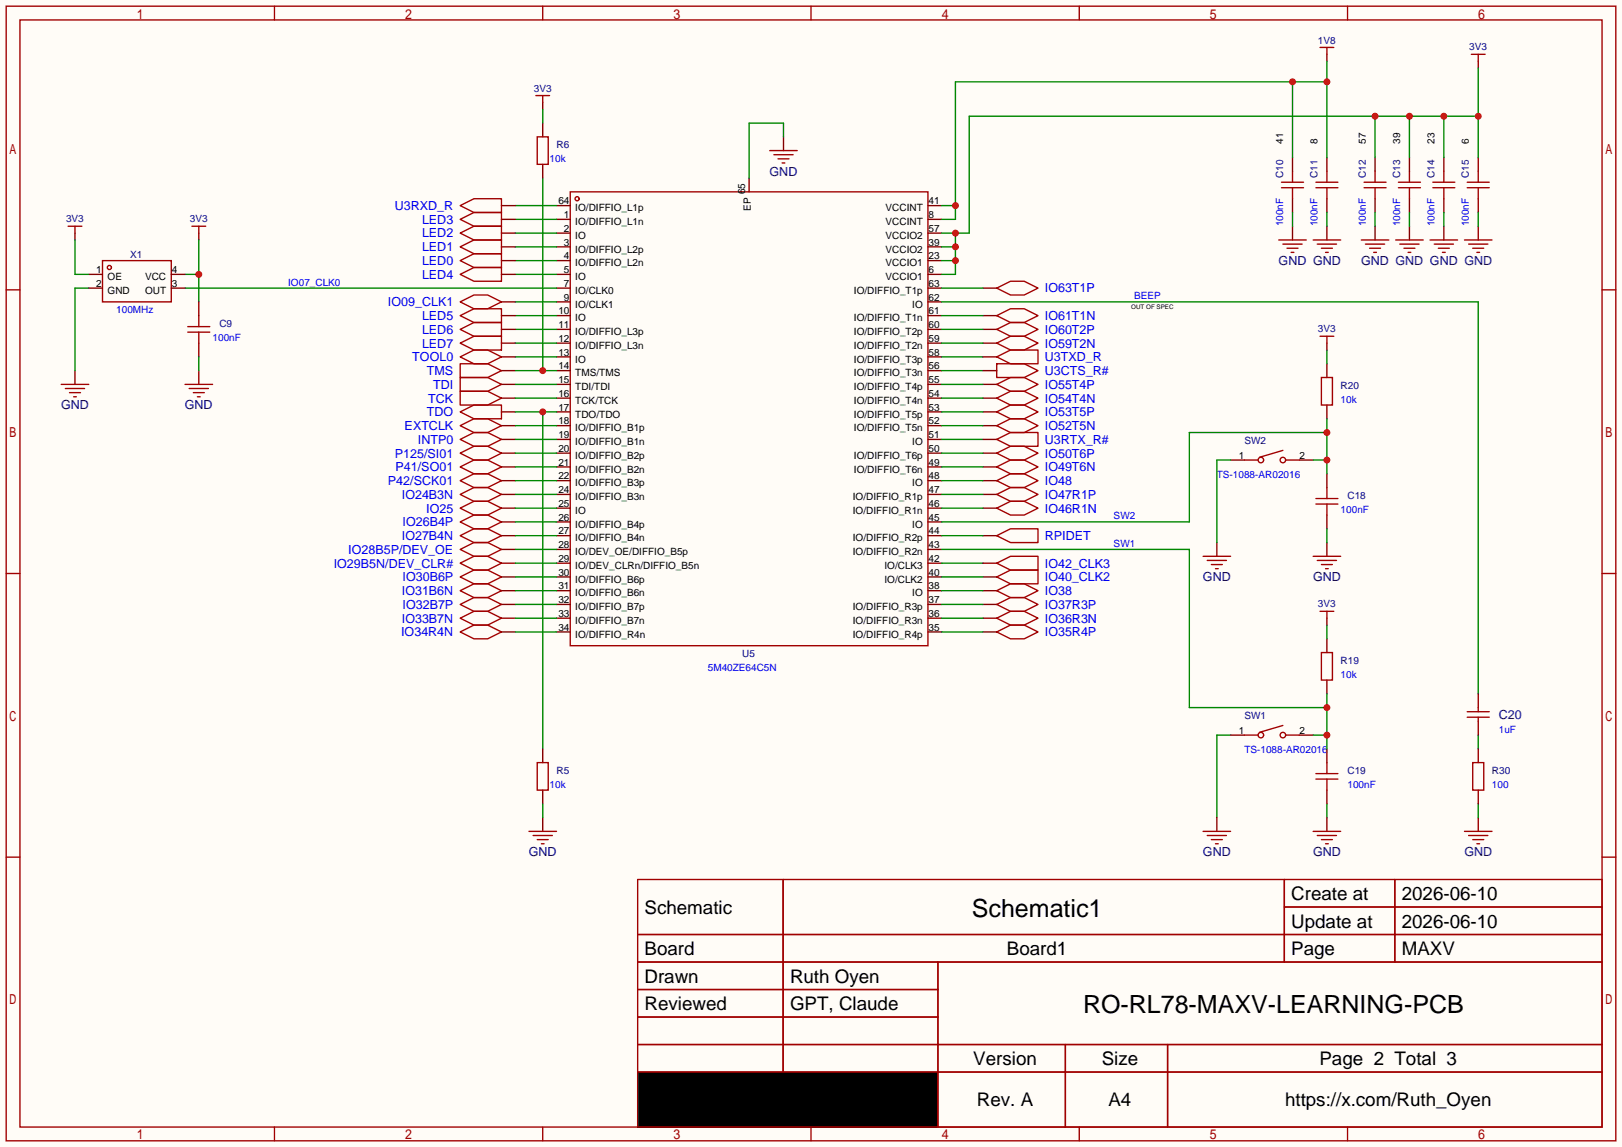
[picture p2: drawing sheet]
<svg xmlns="http://www.w3.org/2000/svg" width="299mm" height="212mm" viewBox="0 0 299 212" stroke-linecap="round" stroke-linejoin="round" font-family="sans-serif">
<path d="M0 0h299.5v211.8h-299.5z" fill="#fffcf7"/>
<g fill="none" stroke="#a10000" stroke-width=".25">
<path d="M1.1 1.1h297.2v209.6h-297.2zM3.7 3.7h292.1v204.5h-292.1zM50.7 1.1v2.6M100.2 1.1v2.6M149.7 1.1v2.6M199.3 1.1v2.6M248.8 1.1v2.6M105.3 35.4h66v83.9h-66zM1.1 53.5h2.6M35.4 41.8h2.6M36.7 41.8v1.3M295.8 53.5h2.5"/>
<path d="M1.1 105.9h2.6M184 106.6l2.6-1.3h5v2.5h-5zM184 104l2.6-1.3h5v2.6h-5zM295.8 105.9h2.5M1.1 158.3h2.6M295.8 158.3h2.5M117.7 162.4h178.1v45.8h-178.1zM117.7 172.6h178.1M117.7 177.7h178.1M144.6 162.4v35.6M173.2 177.7v30.5M237.1 162.4v15.3"/>
<path d="M237.1 167.5h58.7M257.5 162.4v15.3M117.7 182.8h55.5M117.7 192.9h178.1M117.7 187.8h55.5M117.7 198h178.1M196.7 192.9v15.3M215.6 192.9v15.3M50.7 208.2v2.5M100.2 208.2v2.5M149.7 208.2v2.5M199.3 208.2v2.5"/>
<path d="M248.8 208.2v2.5"/>
<circle cx="106.6" cy="36.7" r=".38"/>
</g>
<path d="M117.7 198h55.5v10.2h-55.5z" fill="#000"/>
<g fill="none" stroke="#870000" stroke-width=".25">
<path d="M102.7 38h2.6M138.3 32.9v2.5M171.3 38h2.6M36.7 43.1v1.2M102.7 40.5h2.6M102.7 43.1h2.6M102.7 45.6h2.6M102.7 48.1h2.6M102.7 50.7h2.6M102.7 53.2h2.6M102.7 55.8h2.6M102.7 58.3h2.6"/>
<path d="M171.3 40.5h2.6M171.3 43.1h2.6M171.3 45.6h2.6M171.3 48.1h2.6M171.3 50.7h2.6M171.3 53.2h2.6M171.3 55.8h2.6M171.3 58.3h2.6M102.7 60.8h2.6M102.7 63.4h2.6M102.7 65.9h2.6M102.7 68.5h2.6"/>
<path d="M102.7 71h2.6M102.7 73.5h2.6M102.7 76.1h2.6M102.7 78.6h2.6M171.3 60.8h2.6M171.3 63.4h2.6M171.3 65.9h2.6M171.3 68.5h2.6M171.3 71h2.6M171.3 73.5h2.6M171.3 76.1h2.6M171.3 78.6h2.6"/>
<path d="M102.7 81.2h2.6M102.7 83.7h2.6M102.7 86.2h2.6M102.7 88.8h2.6M102.7 91.3h2.6M102.7 93.9h2.6M102.7 96.4h2.6M102.7 98.9h2.6M171.3 81.2h2.6M171.3 83.7h2.6M171.3 86.2h2.6M171.3 88.8h2.6"/>
<path d="M171.3 91.3h2.6M171.3 93.9h2.6M171.3 96.4h2.6M171.3 98.9h2.6M102.7 101.5h2.6M102.7 104h2.6M102.7 106.6h2.6M102.7 109.1h2.6M102.7 111.6h2.6M102.7 114.2h2.6M102.7 116.7h2.6M171.3 101.5h2.6"/>
<path d="M171.3 104h2.6M171.3 106.6h2.6M171.3 109.1h2.6M171.3 111.6h2.6M171.3 114.2h2.6M171.3 116.7h2.6M181.5 104h2.5M181.5 106.6h2.5"/>
</g>
<path d="M34.2 53.2h68.5M34.2 50.7h2.5M36.7 44.3v11.5M95.1 55.8h7.6M173.9 106.6h7.6M173.9 104h7.6" fill="none" stroke="#008700" stroke-width=".25"/>
<circle cx="36.7" cy="50.7" r=".63" fill="#c00"/>
<g fill="none" stroke="#a10000" stroke-width=".25">
<path d="M243.7 8.8h2.6M245 8.8v1.2M271.7 10h2.5M272.9 10v1.3M236.6 34.7h4.1M236.6 33.7h4.1M238.6 31.6v2.1M238.6 34.7v2M243 34.7h4M243 33.7h4M245 31.6v2.1M245 34.7v2"/>
<path d="M251.8 34.7h4.1M251.8 33.7h4.1M253.9 31.6v2.1M253.9 34.7v2M258.2 34.7h4.1M258.2 33.7h4.1M260.2 31.6v2.1M260.2 34.7v2M264.5 34.7h4.1M264.5 33.7h4.1M266.6 31.6v2.1M266.6 34.7v2"/>
<path d="M270.9 34.7h4.1M270.9 33.7h4.1M272.9 31.6v2.1M272.9 34.7v2M36.7 58.3v2M85 55.8l2.5-1.3h2.5l2.6 1.3-2.6 1.2h-2.5zM236.1 44.3h5.1M236.9 45.1h3.5M237.6 45.8h2M238.4 46.6h.5M242.4 44.3h5.1M243.2 45.1h3.6"/>
<path d="M244 45.8h2M244.7 46.6h.5M251.3 44.3h5.1M252.1 45.1h3.6M252.9 45.8h2M253.6 46.6h.5M257.7 44.3h5.1M258.4 45.1h3.6M259.2 45.8h2M260 46.6h.5M264 44.3h5.1M264.8 45.1h3.6"/>
<path d="M265.6 45.8h2M266.3 46.6h.5M270.4 44.3h5.1M271.1 45.1h3.6M271.9 45.8h2M272.7 46.6h.5M11.3 71h5.1M12.1 71.8h3.5M12.8 72.5h2.1M13.6 73.3h.5M34.2 71h5M34.7 61.3h4"/>
<path d="M34.7 60.3h4M34.9 71.8h3.6M35.7 72.5h2M36.4 73.3h.6M36.7 61.3v2.1M85 67.2h5l2.6 1.3-2.6 1.2h-5z"/>
</g>
<g fill="none" stroke="#870000" stroke-width=".25">
<path d="M245 10v1.3M272.9 11.3v1.3M238.6 29.1v2.5M238.6 36.7v2.5M245 29.1v2.5M245 36.7v2.5M253.9 29.1v2.5M253.9 36.7v2.5M260.2 29.1v2.5M260.2 36.7v2.5M266.6 29.1v2.5M266.6 36.7v2.5"/>
<path d="M272.9 29.1v2.5M272.9 36.7v2.5M36.7 55.8v2.5M92.6 55.8h2.5M238.6 41.8v2.5M245 41.8v2.5M253.9 41.8v2.5M260.2 41.8v2.5M266.6 41.8v2.5M272.9 41.8v2.5M13.8 68.5v2.5M36.7 63.4v2.5"/>
<path d="M36.7 68.5v2.5M92.6 68.5h2.5"/>
</g>
<g fill="none" stroke="#008700" stroke-width=".25">
<path d="M100.2 32.9v35.6M238.6 39.2v2.6M260.2 39.2v2.6M266.6 39.2v2.6M272.9 39.2v2.6M16.4 53.2h-2.6v15.3M95.1 40.5h7.6M95.1 43.1h7.6M95.1 45.6h7.6M95.1 48.1h7.6M95.1 58.3h7.6M36.7 65.9v2.6"/>
<path d="M95.1 60.8h7.6M95.1 68.5h7.6"/>
</g>
<circle cx="100.2" cy="68.5" r=".63" fill="#c00"/>
<path d="M92.6 71h2.5M92.6 73.5h2.5M92.6 76.1h2.5" fill="none" stroke="#870000" stroke-width=".25"/>
<path d="M85 69.7h5l2.6 1.3-2.6 1.3h-5zM85 72.3h5l2.6 1.2-2.6 1.3h-5zM85 76.1l2.5-1.3h5.1v2.5h-5.1z" fill="none" stroke="#a10000" stroke-width=".25"/>
<path d="M95.1 71h7.6M95.1 73.5h7.6M95.1 76.1h7.6M100.2 76.1v62.2" fill="none" stroke="#008700" stroke-width=".25"/>
<circle cx="100.2" cy="76.1" r=".63" fill="#c00"/>
<g fill="none" stroke="#870000" stroke-width=".25">
<path d="M100.2 18.9v1.3M92.6 38h2.5M100.2 22.7v2.6M100.2 30.4v2.5M144.7 25.3v2.5M13.8 43.1v1.2M16.4 53.2h2.5M16.4 50.7h2.5M31.6 53.2h2.6M31.6 50.7h2.6M92.6 40.5h2.5M92.6 43.1h2.5"/>
<path d="M92.6 45.6h2.5M92.6 48.1h2.5M181.5 53.2h2.5M181.5 58.3h2.5M92.6 60.8h2.5M92.6 63.4h2.5M92.6 78.6h2.5M92.6 65.9h2.5M181.5 60.8h2.5M181.5 63.4h2.5M181.5 78.6h2.5M181.5 76.1h2.5"/>
<path d="M181.5 73.5h2.5M181.5 71h2.5M181.5 68.5h2.5M181.5 65.9h2.5M245 67.2v2.5M245 74.8v2.5M92.6 81.2h2.5M92.6 83.7h2.5M92.6 86.2h2.5M92.6 88.8h2.5M92.6 91.3h2.5M92.6 93.9h2.5"/>
<path d="M92.6 96.4h2.5M92.6 98.9h2.5M181.5 81.2h2.5M181.5 83.7h2.5M181.5 86.2h2.5M181.5 88.8h2.5M181.5 91.3h2.5M181.5 93.9h2.5M181.5 98.9h2.5M227.2 85h2.5M239.9 85h2.5M245 87.5v2.5"/>
<path d="M245 95.1v2.6M92.6 101.5h2.5M92.6 104h2.5M92.6 106.6h2.5M92.6 109.1h2.5M92.6 111.6h2.5M92.6 114.2h2.5M92.6 116.7h2.5M181.5 109.1h2.5M181.5 111.6h2.5M181.5 114.2h2.5M181.5 116.7h2.5"/>
<path d="M224.7 100.2v2.5M245 100.2v2.5M245 118v2.5M100.2 138.3v2.5M227.2 135.8h2.5M239.9 135.8h2.5M245 125.6v2.5M245 138.3v2.5M272.9 128.1v2.6M272.9 133.2v2.6M272.9 138.3v2.5M100.2 145.9v2.6"/>
<path d="M100.2 151v2.5M224.7 151v2.5M245 145.9v2.6M245 151v2.5M272.9 145.9v2.6M272.9 151v2.5"/>
</g>
<g fill="none" stroke="#a10000" stroke-width=".25">
<path d="M98.9 17.7h2.6M100.2 17.7v1.2M85 38l2.5-1.3h5.1v2.5h-5.1zM99.2 25.3h2v5.1h-2zM142.1 27.8h5.1M142.9 28.6h3.5M143.6 29.3h2.1M144.4 30.1h.5M12.6 41.8h2.5M13.8 41.8v1.3M18.9 48.1h12.7v7.7h-12.7zM85 40.5l2.5-1.3h5.1v2.6h-5.1z"/>
<path d="M85 43.1l2.5-1.3h5.1v2.5h-5.1zM85 45.6l2.5-1.3h5.1v2.6h-5.1zM85 48.1l2.5-1.2h5.1v2.5h-5.1zM184 53.2l2.6-1.3h2.5l2.5 1.3-2.5 1.3h-2.5zM184 58.3l2.6-1.3h2.5l2.5 1.3-2.5 1.3h-2.5zM85 78.6l2.5-1.3h2.5l2.6 1.3-2.6 1.3h-2.5zM85 65.9l2.5-1.3h2.5l2.6 1.3-2.6 1.3h-2.5zM85 60.8l2.5-1.2h5.1v2.5h-5.1zM85 63.4l2.5-1.3h5.1v2.5h-5.1zM184 60.8l2.6-1.2h2.5l2.5 1.2-2.5 1.3h-2.5zM184 63.4l2.6-1.3h2.5l2.5 1.3-2.5 1.2h-2.5zM184 78.6l2.6-1.3h2.5l2.5 1.3-2.5 1.3h-2.5z"/>
<path d="M184 76.1l2.6-1.3h2.5l2.5 1.3-2.5 1.2h-2.5zM184 73.5l2.6-1.2h2.5l2.5 1.2-2.5 1.3h-2.5zM184 71l2.6-1.3h2.5l2.5 1.3-2.5 1.3h-2.5zM184 67.2h5.1l2.5 1.3-2.5 1.2h-5.1zM184 65.9l2.6-1.3h5v2.6h-5zM244 69.7h2v5.1h-2zM85 81.2l2.5-1.3h2.5l2.6 1.3-2.6 1.2h-2.5zM85 83.7l2.5-1.3h2.5l2.6 1.3-2.6 1.3h-2.5zM85 86.2l2.5-1.2h2.5l2.6 1.2-2.6 1.3h-2.5zM85 88.8l2.5-1.3h2.5l2.6 1.3-2.6 1.2h-2.5zM85 91.3l2.5-1.3h2.5l2.6 1.3-2.6 1.3h-2.5zM85 93.9l2.5-1.3h2.5l2.6 1.3-2.6 1.2h-2.5z"/>
<path d="M85 96.4l2.5-1.3h2.5l2.6 1.3-2.6 1.3h-2.5zM85 98.9l2.5-1.2h2.5l2.6 1.2-2.6 1.3h-2.5zM184 88.8l2.6-1.3h2.5l2.5 1.3-2.5 1.2h-2.5zM184 86.2l2.6-1.2h2.5l2.5 1.2-2.5 1.3h-2.5zM184 83.7l2.6-1.3h2.5l2.5 1.3-2.5 1.3h-2.5zM184 93.9l2.6-1.3h2.5l2.5 1.3-2.5 1.2h-2.5zM184 91.3l2.6-1.3h2.5l2.5 1.3-2.5 1.3h-2.5zM184 98.9l2.6-1.2h5v2.5h-5zM184 81.2l2.6-1.3h5v2.5h-5zM229.7 85h2.6M236.9 83.2l-4.4 1.3M237.4 85h2.5"/>
<path d="M243 93.1h4M243 92.1h4M245 90v2.1M245 93.1v2M85 101.5l2.5-1.3h2.5l2.6 1.3-2.6 1.2h-2.5zM85 104l2.5-1.3h2.5l2.6 1.3-2.6 1.3h-2.5zM85 106.6l2.5-1.3h2.5l2.6 1.3-2.6 1.2h-2.5zM85 109.1l2.5-1.3h2.5l2.6 1.3-2.6 1.3h-2.5zM85 111.6l2.5-1.2h2.5l2.6 1.2-2.6 1.3h-2.5zM85 114.2l2.5-1.3h2.5l2.6 1.3-2.6 1.2h-2.5zM85 116.7l2.5-1.3h2.5l2.6 1.3-2.6 1.3h-2.5zM184 116.7l2.6-1.3h2.5l2.5 1.3-2.5 1.3h-2.5z"/>
<path d="M184 114.2l2.6-1.3h2.5l2.5 1.3-2.5 1.2h-2.5zM184 111.6l2.6-1.2h2.5l2.5 1.2-2.5 1.3h-2.5zM184 109.1l2.6-1.3h2.5l2.5 1.3-2.5 1.3h-2.5zM222.1 102.7h5.1M222.9 103.5h3.5M223.6 104.3h2.1M224.4 105h.5M242.4 102.7h5.1M243.2 103.5h3.6M244 104.3h2M244.7 105h.5M229.7 135.8h2.6"/>
<path d="M236.9 134l-4.4 1.3M237.4 135.8h2.5M244 120.5h2v5.1h-2zM270.9 132.5h4.1M270.9 131.4h4.1M272.9 130.7v.7M272.9 132.5v.7M97.7 153.5h5M98.4 154.3h3.6M99.2 140.8h2v5.1h-2zM99.2 155.1h2M99.9 155.8h.6"/>
<path d="M222.1 153.5h5.1M222.9 154.3h3.5M223.6 155.1h2.1M224.4 155.8h.5M242.4 153.5h5.1M243 143.9h4M243 142.9h4M243.2 154.3h3.6M244 155.1h2M244.7 155.8h.5M245 140.8v2.1M245 143.9v2"/>
<path d="M270.4 153.5h5.1M271.1 154.3h3.6M271.9 140.8h2v5.1h-2zM271.9 155.1h2M272.7 155.8h.5"/>
<circle cx="20.2" cy="49.4" r=".38"/>
<circle cx="232.8" cy="85" r=".51"/>
<circle cx="236.9" cy="85" r=".51"/>
<circle cx="232.8" cy="135.8" r=".51"/>
<circle cx="236.9" cy="135.8" r=".51"/>
</g>
<g fill="none" stroke="#008700" stroke-width=".25">
<path d="M95.1 38h7.6M100.2 20.2v2.5M144.7 25.3v-2.6h-6.4v10.2M13.8 44.3v6.4h2.6M95.1 50.7h7.6M173.9 53.2h7.6M173.9 58.3h7.6M173.9 55.8h99v72.3M95.1 63.4h7.6M95.1 65.9h7.6M95.1 78.6h7.6M173.9 60.8h7.6"/>
<path d="M173.9 63.4h7.6M173.9 65.9h7.6M173.9 68.5h7.6M173.9 78.6h7.6M173.9 76.1h7.6M173.9 73.5h7.6M173.9 71h7.6M95.1 81.2h7.6M95.1 83.7h7.6M95.1 86.2h7.6M95.1 88.8h7.6M95.1 91.3h7.6"/>
<path d="M95.1 93.9h7.6M95.1 96.4h7.6M95.1 98.9h7.6M173.9 81.2h7.6M173.9 83.7h7.6M173.9 86.2h7.6M173.9 88.8h7.6M173.9 91.3h7.6M173.9 93.9h7.6M173.9 98.9h7.6M227.2 85h-2.5v15.2M245 97.7v2.5"/>
<path d="M95.1 101.5h7.6M95.1 104h7.6M95.1 106.6h7.6M95.1 109.1h7.6M95.1 111.6h7.6M95.1 114.2h7.6M95.1 116.7h7.6M173.9 101.5h45.7v29.2h25.4M173.9 109.1h7.6M173.9 111.6h7.6M173.9 114.2h7.6M173.9 116.7h7.6"/>
<path d="M245 115.4v2.6M227.2 135.8h-2.5v15.2M242.4 135.8h2.6M245 128.1v10.2M272.9 135.8v2.5M100.2 148.5v2.5M245 148.5v2.5M272.9 148.5v2.5"/>
</g>
<g fill="#c00">
<circle cx="245" cy="135.8" r=".63"/>
<circle cx="245" cy="130.7" r=".63"/>
</g>
<path d="M245 64.6v2.6M245 77.3v10.2M245 79.9h-25.4v16.5h-45.7M242.4 85h2.6" fill="none" stroke="#008700" stroke-width=".25"/>
<g fill="#c00">
<circle cx="245" cy="85" r=".63"/>
<circle cx="245" cy="79.9" r=".63"/>
</g>
<path d="M245 114.2v1.2" fill="none" stroke="#870000" stroke-width=".25"/>
<path d="M243.7 112.9h2.6M245 112.9v1.3" fill="none" stroke="#a10000" stroke-width=".25"/>
<path d="M238.6 15.1v14M245 15.1h-68.6v25.4h-2.5M245 11.3v17.8M173.9 38h2.5" fill="none" stroke="#008700" stroke-width=".25"/>
<g fill="#c00">
<circle cx="238.6" cy="15.1" r=".63"/>
<circle cx="176.4" cy="38" r=".63"/>
<circle cx="245" cy="15.1" r=".63"/>
</g>
<path d="M245 63.4v1.2" fill="none" stroke="#870000" stroke-width=".25"/>
<path d="M243.7 62.1h2.6M245 62.1v1.3" fill="none" stroke="#a10000" stroke-width=".25"/>
<path d="M272.9 12.6v16.5M253.9 21.5v7.6M260.2 21.5v7.6M266.6 21.5v7.6M272.9 21.5h-94v21.6h-5M173.9 48.1h2.5M173.9 45.6h2.5M176.4 43.1v7.6h-2.5" fill="none" stroke="#008700" stroke-width=".25"/>
<g fill="#c00">
<circle cx="260.2" cy="21.5" r=".63"/>
<circle cx="253.9" cy="21.5" r=".63"/>
<circle cx="266.6" cy="21.5" r=".63"/>
<circle cx="272.9" cy="21.5" r=".63"/>
<circle cx="176.4" cy="43.1" r=".63"/>
<circle cx="176.4" cy="45.6" r=".63"/>
<circle cx="176.4" cy="48.1" r=".63"/>
</g>
<path d="M245 39.2v2.6M253.9 39.2v2.6" fill="none" stroke="#008700" stroke-width=".25"/>
<path d="M92.6 58.3h2.5M92.6 50.7h2.5" fill="none" stroke="#870000" stroke-width=".25"/>
<path d="M85 58.3l2.5-1.3h5.1v2.6h-5.1zM85 50.7l2.5-1.3h5.1v2.5h-5.1z" fill="none" stroke="#a10000" stroke-width=".25"/>
<g font-size="4.6">
<text x="179.4" y="169.4">Schematic1</text>
<text x="200" y="187.1">RO-RL78-MAXV-LEARNING-PCB</text>
</g>
<g font-size="3.5">
<text x="238.4" y="166.2">Create at</text>
<text x="258.8" y="166.2">2026-06-10</text>
<text x="119" y="168.8">Schematic</text>
<text x="238.4" y="171.3">Update at</text>
<text x="258.8" y="171.3">2026-06-10</text>
<text x="119" y="176.4">Board</text>
<text x="185.9" y="176.4">Board1</text>
<text x="238.4" y="176.4">Page</text>
<text x="258.8" y="176.4">MAXV</text>
<text x="119" y="181.5">Drawn</text>
<text x="145.9" y="181.5">Ruth Oyen</text>
<text x="119" y="186.6">Reviewed</text>
<text x="145.9" y="186.6">GPT, Claude</text>
<text x="179.7" y="196.7">Version</text>
<text x="203.4" y="196.7">Size</text>
<text x="243.6" y="196.7">Page 2 Total 3</text>
<text x="180.4" y="204.3">Rev. A</text>
<text x="204.7" y="204.3">A4</text>
<text x="237.3" y="204.3">https://x.com/Ruth_Oyen</text>
</g>
<g font-size="2.3" fill="#000080">
<text x="142.1" y="32.4">GND</text>
<text x="236.1" y="48.9">GND GND</text>
<text x="251.3" y="48.9">GND GND GND GND</text>
<text x="11.3" y="75.6">GND</text>
<text x="34.1" y="75.6">GND</text>
<text x="222.1" y="107.4">GND</text>
<text x="242.4" y="107.4">GND</text>
<text x="276.7" y="132.8">C20</text>
<text x="97.6" y="158.2">GND</text>
<text x="222.1" y="158.2">GND</text>
<text x="242.4" y="158.2">GND</text>
<text x="270.4" y="158.2">GND</text>
</g>
<g font-size="2.3" fill="#00f">
<text x="72.9" y="38.8">U3RXD_R</text>
<text x="77.9" y="41.3">LED3</text>
<text x="77.9" y="43.9">LED2</text>
<text x="77.9" y="46.4">LED1</text>
<text x="77.9" y="48.9">LED0</text>
<text x="77.9" y="51.5">LED4</text>
<text x="71.6" y="56.6">IO09_CLK1</text>
<text x="77.9" y="59.1">LED5</text>
<text x="192.9" y="54">IO63T1P</text>
<text x="192.9" y="59.1">IO61T1N</text>
<text x="77.9" y="61.6">LED6</text>
<text x="77.9" y="64.2">LED7</text>
<text x="192.9" y="61.6">IO60T2P</text>
<text x="192.9" y="64.2">IO59T2N</text>
<text x="76.1" y="66.7">TOOL0</text>
<text x="78.8" y="69.3">TMS</text>
<text x="80" y="71.8">TDI</text>
<text x="192.9" y="71.8">IO55T4P</text>
<text x="192.9" y="69.3">U3CTS_R#</text>
<text x="192.9" y="66.7">U3TXD_R</text>
<text x="78.8" y="76.9">TDO</text>
<text x="79.1" y="74.3">TCK</text>
<text x="192.9" y="76.9">IO53T5P</text>
<text x="192.9" y="74.3">IO54T4N</text>
<text x="74.7" y="79.4">EXTCLK</text>
<text x="77.1" y="82">INTP0</text>
<text x="192.9" y="79.4">IO52T5N</text>
<text x="192.9" y="82">U3RTX_R#</text>
<text x="71.6" y="89.6">P42/SCK01</text>
<text x="72.9" y="84.5">P125/SI01</text>
<text x="73" y="87">P41/SO01</text>
<text x="192.9" y="89.6">IO48</text>
<text x="192.9" y="87">IO49T6N</text>
<text x="192.9" y="84.5">IO50T6P</text>
<text x="74.2" y="92.1">IO24B3N</text>
<text x="78.7" y="94.7">IO25</text>
<text x="192.9" y="94.7">IO46R1N</text>
<text x="192.9" y="92.1">IO47R1P</text>
<text x="74.2" y="99.7">IO27B4N</text>
<text x="74.3" y="97.2">IO26B4P</text>
<text x="192.9" y="99.7">RPIDET</text>
<text x="61.6" y="104.8">IO29B5N/DEV_CLR#</text>
<text x="64.3" y="102.3">IO28B5P/DEV_OE</text>
<text x="74.3" y="107.4">IO30B6P</text>
<text x="192.9" y="107.4">IO40_CLK2</text>
<text x="192.9" y="104.8">IO42_CLK3</text>
<text x="74.2" y="109.9">IO31B6N</text>
<text x="74.3" y="112.4">IO32B7P</text>
<text x="192.9" y="112.4">IO37R3P</text>
<text x="192.9" y="109.9">IO38</text>
<text x="74.1" y="117.5">IO34R4N</text>
<text x="74.2" y="115">IO33B7N</text>
<text x="192.9" y="117.5">IO35R4P</text>
<text x="192.9" y="115">IO36R3N</text>
</g>
<g font-size="1.8" fill="#000080">
<text x="243.3" y="8">1V8</text>
<text x="271.3" y="9.3">3V3</text>
<text x="98.6" y="16.9">3V3</text>
<text x="102.7" y="27.4">R6</text>
<text x="236.9" y="32.9" transform="rotate(-90 236.9 32.9)">C10</text>
<text x="243.3" y="32.9" transform="rotate(-90 243.3 32.9)">C11</text>
<text x="252.1" y="32.9" transform="rotate(-90 252.1 32.9)">C12</text>
<text x="258.5" y="32.9" transform="rotate(-90 258.5 32.9)">C13</text>
<text x="264.8" y="32.9" transform="rotate(-90 264.8 32.9)">C14</text>
<text x="271.2" y="32.9" transform="rotate(-90 271.2 32.9)">C15</text>
<text x="12.2" y="41.1">3V3</text>
<text x="35.1" y="41.1">3V3</text>
<text x="24" y="47.7">X1</text>
<text x="40.5" y="60.4">C9</text>
<text x="243.3" y="61.4">3V3</text>
<text x="247.5" y="71.8">R20</text>
<text x="229.7" y="82">SW2</text>
<text x="248.8" y="92.1">C18</text>
<text x="243.3" y="112.2">3V3</text>
<text x="137" y="121.3">U5</text>
<text x="247.5" y="122.6">R19</text>
<text x="229.7" y="132.8">SW1</text>
<text x="102.7" y="142.9">R5</text>
<text x="248.8" y="142.9">C19</text>
<text x="275.5" y="142.9">R30</text>
</g>
<g font-size="1.8" fill="#00f">
<text x="101.5" y="29.9">10k</text>
<text x="236.9" y="41.8" transform="rotate(-90 236.9 41.8)">100nF</text>
<text x="243.3" y="41.8" transform="rotate(-90 243.3 41.8)">100nF</text>
<text x="252.1" y="41.8" transform="rotate(-90 252.1 41.8)">100nF</text>
<text x="258.5" y="41.8" transform="rotate(-90 258.5 41.8)">100nF</text>
<text x="264.8" y="41.8" transform="rotate(-90 264.8 41.8)">100nF</text>
<text x="271.2" y="41.8" transform="rotate(-90 271.2 41.8)">100nF</text>
<text x="53.2" y="52.8">IO07_CLK0</text>
<text x="21.5" y="57.8">100MHz</text>
<text x="209.4" y="55.3">BEEP</text>
<text x="39.2" y="62.9">100nF</text>
<text x="247.5" y="74.3">10k</text>
<text x="224.7" y="88.3">TS-1088-AR02016</text>
<text x="205.6" y="95.9">SW2</text>
<text x="247.5" y="94.7">100nF</text>
<text x="205.6" y="101">SW1</text>
<text x="130.7" y="123.9">5M40ZE64C5N</text>
<text x="247.5" y="125.1">10k</text>
<text x="276.7" y="135.3">1uF</text>
<text x="229.7" y="139.1">TS-1088-AR02016</text>
<text x="101.5" y="145.5">10k</text>
<text x="248.8" y="145.5">100nF</text>
<text x="275.5" y="145.5">100</text>
</g>
<g font-size="1.8">
<text x="236.9" y="26.5" transform="rotate(-90 236.9 26.5)">41</text>
<text x="243.3" y="26.5" transform="rotate(-90 243.3 26.5)">8</text>
<text x="252.1" y="26.5" transform="rotate(-90 252.1 26.5)">57</text>
<text x="258.5" y="26.5" transform="rotate(-90 258.5 26.5)">39</text>
<text x="264.8" y="26.5" transform="rotate(-90 264.8 26.5)">23</text>
<text x="271.2" y="26.5" transform="rotate(-90 271.2 26.5)">6</text>
<text x="137.6" y="35.9" transform="rotate(-90 137.6 35.9)">65</text>
<text x="103.1" y="37.7">64</text>
<text x="104.1" y="40.3">1</text>
<text x="106.2" y="39">IO/DIFFIO_L1p</text>
<text x="106.2" y="41.6">IO/DIFFIO_L1n</text>
<text x="138.6" y="38.9" transform="rotate(-90 138.6 38.9)">EP</text>
<text x="163.5" y="41.6">VCCINT</text>
<text x="163.5" y="39">VCCINT</text>
<text x="171.4" y="40.3">8</text>
<text x="171.4" y="37.7">41</text>
<text x="104.1" y="42.8">2</text>
<text x="104.1" y="45.4">3</text>
<text x="104.1" y="47.9">4</text>
<text x="106.2" y="44.1">IO</text>
<text x="106.2" y="46.6">IO/DIFFIO_L2p</text>
<text x="163.5" y="46.6">VCCIO2</text>
<text x="163.5" y="44.1">VCCIO2</text>
<text x="171.4" y="47.9">23</text>
<text x="171.4" y="45.4">39</text>
<text x="171.4" y="42.8">57</text>
<text x="17.8" y="50.4">1</text>
<text x="17.8" y="53">2</text>
<text x="19.9" y="51.7">OE</text>
<text x="26.8" y="51.7">VCC</text>
<text x="31.7" y="53">3</text>
<text x="31.7" y="50.4">4</text>
<text x="104.1" y="50.4">5</text>
<text x="104.1" y="53">7</text>
<text x="106.2" y="49.2">IO/DIFFIO_L2n</text>
<text x="106.2" y="51.7">IO</text>
<text x="163.5" y="51.7">VCCIO1</text>
<text x="163.5" y="49.2">VCCIO1</text>
<text x="171.4" y="53">63</text>
<text x="171.4" y="50.4">6</text>
<text x="19.9" y="54.3">GND</text>
<text x="26.8" y="54.3">OUT</text>
<text x="103.1" y="58.1">10</text>
<text x="104.1" y="55.5">9</text>
<text x="106.2" y="54.3">IO/CLK0</text>
<text x="106.2" y="56.8">IO/CLK1</text>
<text x="106.2" y="59.3">IO</text>
<text x="157.7" y="59.3">IO/DIFFIO_T1n</text>
<text x="157.7" y="54.3">IO/DIFFIO_T1p</text>
<text x="168.4" y="56.8">IO</text>
<text x="171.4" y="58.1">61</text>
<text x="171.4" y="55.5">62</text>
<text x="103.1" y="60.6">11</text>
<text x="103.1" y="63.1">12</text>
<text x="103.1" y="65.7">13</text>
<text x="106.2" y="61.9">IO/DIFFIO_L3p</text>
<text x="106.2" y="64.4">IO/DIFFIO_L3n</text>
<text x="157.7" y="64.4">IO/DIFFIO_T2n</text>
<text x="157.7" y="61.9">IO/DIFFIO_T2p</text>
<text x="171.4" y="65.7">58</text>
<text x="171.4" y="63.1">59</text>
<text x="171.4" y="60.6">60</text>
<text x="103.1" y="68.2">14</text>
<text x="103.1" y="70.8">15</text>
<text x="106.2" y="67">IO</text>
<text x="106.2" y="69.5">TMS/TMS</text>
<text x="157.7" y="69.5">IO/DIFFIO_T3n</text>
<text x="157.7" y="67">IO/DIFFIO_T3p</text>
<text x="171.4" y="70.8">55</text>
<text x="171.4" y="68.2">56</text>
<text x="103.1" y="73.3">16</text>
<text x="103.1" y="75.8">17</text>
<text x="106.2" y="72">TDI/TDI</text>
<text x="106.2" y="74.6">TCK/TCK</text>
<text x="106.2" y="77.1">TDO/TDO</text>
<text x="157.7" y="77.1">IO/DIFFIO_T5p</text>
<text x="157.7" y="74.6">IO/DIFFIO_T4n</text>
<text x="157.7" y="72">IO/DIFFIO_T4p</text>
<text x="171.4" y="75.8">53</text>
<text x="171.4" y="73.3">54</text>
<text x="103.1" y="78.4">18</text>
<text x="103.1" y="80.9">19</text>
<text x="103.1" y="83.5">20</text>
<text x="106.2" y="79.7">IO/DIFFIO_B1p</text>
<text x="106.2" y="82.2">IO/DIFFIO_B1n</text>
<text x="157.7" y="79.7">IO/DIFFIO_T5n</text>
<text x="168.4" y="82.2">IO</text>
<text x="171.4" y="83.5">50</text>
<text x="171.4" y="80.9">51</text>
<text x="171.4" y="78.4">52</text>
<text x="103.1" y="86">21</text>
<text x="103.1" y="88.5">22</text>
<text x="106.2" y="84.7">IO/DIFFIO_B2p</text>
<text x="106.2" y="87.3">IO/DIFFIO_B2n</text>
<text x="106.2" y="89.8">IO/DIFFIO_B3p</text>
<text x="157.7" y="87.3">IO/DIFFIO_T6n</text>
<text x="157.7" y="84.7">IO/DIFFIO_T6p</text>
<text x="168.4" y="89.8">IO</text>
<text x="171.4" y="88.5">48</text>
<text x="171.4" y="86">49</text>
<text x="228.7" y="84.7">1</text>
<text x="239.9" y="84.7">2</text>
<text x="103.1" y="91.1">24</text>
<text x="103.1" y="93.6">25</text>
<text x="106.2" y="92.4">IO/DIFFIO_B3n</text>
<text x="106.2" y="94.9">IO</text>
<text x="157.4" y="94.9">IO/DIFFIO_R1n</text>
<text x="157.4" y="92.4">IO/DIFFIO_R1p</text>
<text x="171.4" y="93.6">46</text>
<text x="171.4" y="91.1">47</text>
<text x="103.1" y="96.2">26</text>
<text x="103.1" y="98.7">27</text>
<text x="103.1" y="101.2">28</text>
<text x="106.2" y="97.4">IO/DIFFIO_B4p</text>
<text x="106.2" y="100">IO/DIFFIO_B4n</text>
<text x="157.4" y="100">IO/DIFFIO_R2p</text>
<text x="168.4" y="97.4">IO</text>
<text x="171.4" y="101.2">43</text>
<text x="171.4" y="98.7">44</text>
<text x="171.4" y="96.2">45</text>
<text x="103.1" y="103.8">29</text>
<text x="103.1" y="106.3">30</text>
<text x="106.2" y="102.5">IO/DEV_OE/DIFFIO_B5p</text>
<text x="106.2" y="105.1">IO/DEV_CLRn/DIFFIO_B5n</text>
<text x="106.2" y="107.6">IO/DIFFIO_B6p</text>
<text x="157.4" y="102.5">IO/DIFFIO_R2n</text>
<text x="163.3" y="107.6">IO/CLK2</text>
<text x="163.3" y="105.1">IO/CLK3</text>
<text x="171.4" y="106.3">40</text>
<text x="171.4" y="103.8">42</text>
<text x="103.1" y="108.9">31</text>
<text x="103.1" y="111.4">32</text>
<text x="103.1" y="113.9">33</text>
<text x="106.2" y="110.1">IO/DIFFIO_B6n</text>
<text x="106.2" y="112.7">IO/DIFFIO_B7p</text>
<text x="157.4" y="112.7">IO/DIFFIO_R3p</text>
<text x="168.4" y="110.1">IO</text>
<text x="171.4" y="113.9">36</text>
<text x="171.4" y="111.4">37</text>
<text x="171.4" y="108.9">38</text>
<text x="103.1" y="116.5">34</text>
<text x="106.2" y="115.2">IO/DIFFIO_B7n</text>
<text x="106.2" y="117.8">IO/DIFFIO_R4n</text>
<text x="157.4" y="117.8">IO/DIFFIO_R4p</text>
<text x="157.4" y="115.2">IO/DIFFIO_R3n</text>
<text x="171.4" y="116.5">35</text>
<text x="228.7" y="135.5">1</text>
<text x="239.9" y="135.5">2</text>
</g>
<text font-size="1.2" x="208.9" y="57.1">OUT OF SPEC</text>
</svg>
